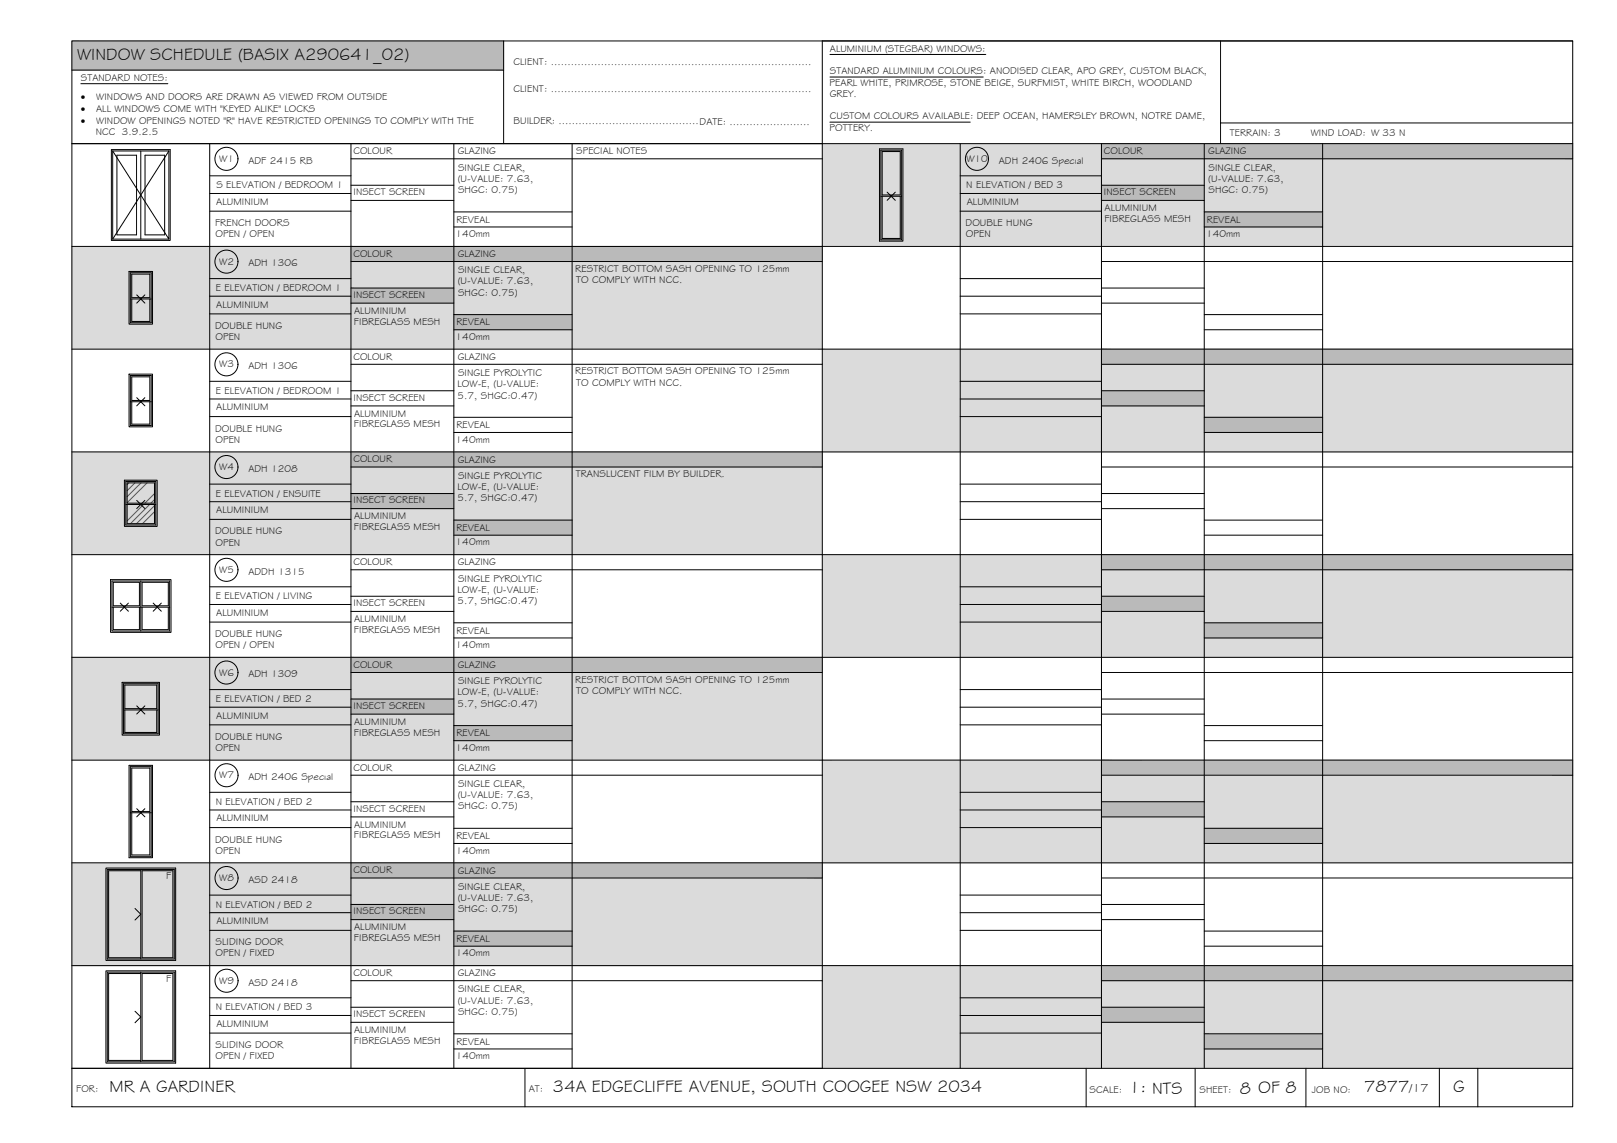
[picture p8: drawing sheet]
<svg xmlns="http://www.w3.org/2000/svg" width="420mm" height="297mm" viewBox="0 0 420 297" stroke-linecap="round" stroke-linejoin="round" font-family="sans-serif">
<!-- layer: WINDOW SCHEDULE HATCH -->
<g fill="#dbdbdb" stroke="#dbdbdb" stroke-width=".26">
<path d="M213.7 37.3l195 26.7v-26.7zM213.7 37.3l195 26.7h-195z"/>
<path d="M18.7 64l195 26.7v-26.7zM18.7 64l195 26.7h-195z"/>
<path d="M213.7 90.7l195 26.7v-26.7zM213.7 90.7l195 26.7h-195z"/>
<path d="M18.7 117.4l195 26.7v-26.7zM18.7 117.4l195 26.7h-195z"/>
<path d="M213.7 144.1l195 26.7v-26.7zM213.7 144.1l195 26.7h-195z"/>
<path d="M18.7 170.8l195 26.7v-26.7zM18.7 170.8l195 26.7h-195z"/>
<path d="M213.7 197.5l195 26.7v-26.7zM213.7 197.5l195 26.7h-195z"/>
<path d="M18.7 224.2l195 26.7v-26.7zM18.7 224.2l195 26.7h-195z"/>
<path d="M213.7 250.9l195 26.7v-26.7zM213.7 250.9l195 26.7h-195z"/>
</g>
<g fill="#bababa" stroke="#bababa" stroke-width=".26">
<path d="M18.7 10.6l112.2 7.6v-7.6zM18.7 10.6l112.2 7.6h-112.2z"/>
<path d="M286.2 37.3l122.5 4v-4zM286.2 37.3l122.5 4h-122.5z"/>
<path d="M286.2 48.1l26.7 4v-4zM286.2 48.1l26.7 4h-26.7z"/>
<path d="M312.9 55.1l30.8 3.9v-3.9zM312.9 55.1l30.8 3.9h-30.8z"/>
<path d="M91.2 64l122.5 4v-4zM91.2 64l122.5 4h-122.5z"/>
<path d="M91.2 74.9l26.7 3.9v-3.9zM91.2 74.9l26.7 3.9h-26.7z"/>
<path d="M117.9 81.8l30.8 3.9v-3.9zM117.9 81.8l30.8 3.9h-30.8z"/>
<path d="M286.2 90.7l122.5 4v-4zM286.2 90.7l122.5 4h-122.5z"/>
<path d="M286.2 101.6l26.7 3.9v-3.9zM286.2 101.6l26.7 3.9h-26.7z"/>
<path d="M312.9 108.5l30.8 3.9v-3.9zM312.9 108.5l30.8 3.9h-30.8z"/>
<path d="M91.2 117.4l122.5 4v-4zM91.2 117.4l122.5 4h-122.5z"/>
<path d="M91.2 128.3l26.7 3.9v-3.9zM91.2 128.3l26.7 3.9h-26.7z"/>
<path d="M117.9 135.2l30.8 3.9v-3.9zM117.9 135.2l30.8 3.9h-30.8z"/>
<path d="M286.2 144.1l122.5 4v-4zM286.2 144.1l122.5 4h-122.5z"/>
<path d="M286.2 155l26.7 3.9v-3.9zM286.2 155l26.7 3.9h-26.7z"/>
<path d="M312.9 161.9l30.8 3.9v-3.9zM312.9 161.9l30.8 3.9h-30.8z"/>
<path d="M91.2 170.8l122.5 4v-4zM91.2 170.8l122.5 4h-122.5z"/>
<path d="M91.2 181.6l26.7 4v-4zM91.2 181.6l26.7 4h-26.7z"/>
<path d="M117.9 188.6l30.8 3.9v-3.9zM117.9 188.6l30.8 3.9h-30.8z"/>
<path d="M286.2 197.5l122.5 4v-4zM286.2 197.5l122.5 4h-122.5z"/>
<path d="M286.2 208.4l26.7 3.9v-3.9zM286.2 208.4l26.7 3.9h-26.7z"/>
<path d="M312.9 215.3l30.8 3.9v-3.9zM312.9 215.3l30.8 3.9h-30.8z"/>
<path d="M91.2 224.2l122.5 4v-4zM91.2 224.2l122.5 4h-122.5z"/>
<path d="M91.2 235l26.7 4v-4zM91.2 235l26.7 4h-26.7z"/>
<path d="M117.9 242l30.8 3.9v-3.9zM117.9 242l30.8 3.9h-30.8z"/>
<path d="M286.2 250.9l122.5 4v-4zM286.2 250.9l122.5 4h-122.5z"/>
<path d="M286.2 261.8l26.7 3.9v-3.9zM286.2 261.8l26.7 3.9h-26.7z"/>
<path d="M312.9 268.7l30.8 3.9v-3.9zM312.9 268.7l30.8 3.9h-30.8z"/>
</g>
<!-- layer: BORDER -->
<g fill="none" stroke="#000" stroke-width=".26">
<path d="M18.7 10.6h390v277h-390zM18.7 18.2h112.2M130.9 10.6v26.7M317.1 10.6v26.7M408.7 10.6h-195v267M18.7 37.3h390M54.5 37.3v240.3M91.2 37.3v240.3M117.9 37.3v240.3M148.7 37.3v240.3M249.5 37.3v240.3M286.2 37.3v240.3"/>
<path d="M312.9 37.3v240.3M317.1 32h91.6M343.7 37.3v240.3M54.5 45.7h36.7M54.5 50.3h36.7M54.5 54.9h36.7M91.2 41.3h122.5M91.2 48.1h26.7M91.2 52.1h26.7M117.9 55.1h30.8M117.9 59h30.8M249.5 45.7h36.7"/>
<path d="M249.5 50.3h36.7M249.5 54.9h36.7M286.2 41.3h122.5M286.2 48.1h26.7M286.2 52.1h26.7M312.9 55.1h30.8M312.9 59h30.8M18.7 64h390M54.5 72.4h36.7M54.5 77h36.7M91.2 68h122.5M91.2 74.9h26.7"/>
<path d="M91.2 78.8h26.7M249.5 72.4h36.7M249.5 77h36.7M286.2 68h122.5M286.2 74.9h26.7M286.2 78.8h26.7M18.7 90.7h390M54.5 81.6h36.7M54.5 99.1h36.7M91.2 94.7h122.5M117.9 81.8h30.8M117.9 85.7h30.8"/>
<path d="M249.5 81.6h36.7M249.5 99.1h36.7M286.2 94.7h122.5M312.9 81.8h30.8M312.9 85.7h30.8M18.7 117.4h390M54.5 103.7h36.7M54.5 108.3h36.7M91.2 101.6h26.7M91.2 105.5h26.7M117.9 108.5h30.8M117.9 112.4h30.8"/>
<path d="M249.5 103.7h36.7M249.5 108.3h36.7M286.2 101.6h26.7M286.2 105.5h26.7M312.9 108.5h30.8M312.9 112.4h30.8M54.5 125.8h36.7M54.5 130.4h36.7M54.5 135h36.7M91.2 121.4h122.5M91.2 128.3h26.7M91.2 132.2h26.7"/>
<path d="M117.9 135.2h30.8M117.9 139.1h30.8M249.5 125.8h36.7M249.5 130.4h36.7M249.5 135h36.7M286.2 121.4h122.5M286.2 128.3h26.7M286.2 132.2h26.7M312.9 135.2h30.8M312.9 139.1h30.8M18.7 144.1h390M54.5 152.5h36.7"/>
<path d="M54.5 157.1h36.7M91.2 148.1h122.5M91.2 155h26.7M91.2 158.9h26.7M249.5 152.5h36.7M249.5 157.1h36.7M286.2 148.1h122.5M286.2 155h26.7M286.2 158.9h26.7M18.7 170.8h390M54.5 161.7h36.7M54.5 179.2h36.7"/>
<path d="M91.2 174.8h122.5M117.9 161.9h30.8M117.9 165.8h30.8M249.5 161.7h36.7M249.5 179.2h36.7M286.2 174.8h122.5M312.9 161.9h30.8M312.9 165.8h30.8M18.7 197.5h390M54.5 183.8h36.7M54.5 188.4h36.7M91.2 181.7h26.7"/>
<path d="M91.2 185.6h26.7M117.9 188.6h30.8M117.9 192.5h30.8M249.5 183.8h36.7M249.5 188.4h36.7M286.2 181.7h26.7M286.2 185.6h26.7M312.9 188.6h30.8M312.9 192.5h30.8M54.5 205.9h36.7M54.5 210.5h36.7M54.5 215.1h36.7"/>
<path d="M91.2 201.5h122.5M91.2 208.4h26.7M91.2 212.3h26.7M117.9 215.3h30.8M117.9 219.2h30.8M249.5 205.9h36.7M249.5 210.5h36.7M249.5 215.1h36.7M286.2 201.5h122.5M286.2 208.4h26.7M286.2 212.3h26.7M312.9 215.3h30.8"/>
<path d="M312.9 219.2h30.8M18.7 224.2h390M54.5 232.6h36.7M54.5 237.2h36.7M91.2 228.2h122.5M91.2 235h26.7M91.2 239h26.7M249.5 232.6h36.7M249.5 237.2h36.7M286.2 228.2h122.5M286.2 235h26.7M286.2 239h26.7"/>
<path d="M18.7 250.9h390M54.5 241.8h36.7M54.5 259.3h36.7M91.2 254.9h122.5M117.9 242h30.8M117.9 245.9h30.8M249.5 241.8h36.7M249.5 259.3h36.7M286.2 254.9h122.5M312.9 242h30.8M312.9 245.9h30.8M18.7 277.6h390"/>
<path d="M54.5 263.9h36.7M54.5 268.5h36.7M91.2 261.8h26.7M91.2 265.7h26.7M117.9 268.7h30.8M117.9 272.6h30.8M136.4 277.6v10M249.5 263.9h36.7M249.5 268.5h36.7M282.2 277.6v10M286.2 261.8h26.7M286.2 265.7h26.7"/>
<path d="M310.5 277.6v10M312.9 268.7h30.8M312.9 272.6h30.8M339.3 277.6v10M374 277.6v10M384 277.6v10"/>
</g>
<!-- layer: TEXT -->
<path d="M215.7 14.2h40.4M21 21.8h22.6M215.6 31.7h36.5M215.7 20h39.8" fill="none" stroke="#000" stroke-width=".26"/>
<!-- layer: WINDOWS -->
<g fill="none" stroke="#000" stroke-width=".26">
<path d="M228.9 39h5.4v23.3h-5.4zM229.2 39.4h4.7v11.3h-4.7zM228.9 51h5.4M229.2 51v11h4.7v-11M230.5 49.9l1.1 1.1 1-1.1M230.5 52.1l1.1-1.1 1 1.1M33.9 70.9h5.4v13h-5.4zM33.9 77.7h5.4M34.2 71.2h4.7v6.2h-4.7zM34.2 77.7v5.8h4.7v-5.8M35.5 76.6l1.1 1.1 1-1.1M35.5 78.8l1.1-1.1 1 1.1"/>
<path d="M33.9 97.6h5.4v13h-5.4zM34.2 97.9h4.7v6.2h-4.7zM33.9 104.4h5.4M34.2 104.4v5.8h4.7v-5.8M35.5 103.3l1.1 1.1 1-1.1M35.5 105.5l1.1-1.1 1 1.1M32.7 125.1h7.8v11.3h-7.8zM32.7 131.1h7.8M33 125.5h7.1v5.3h-7.1zM33 131.1v5h7.1v-5M35.5 130l1.1 1.1 1-1.1M35.5 132.2l1.1-1.1 1 1.1"/>
<path d="M29.1 151h15v13h-15zM29.1 157.8h15M29.4 157.8v5.8h6.8v-5.8M29.4 151.3h6.8v6.1h-6.8zM31.2 156.7l1.1 1.1 1.1-1.1M31.2 158.8l1.1-1 1.1 1M36.6 151v13M36.9 157.8v5.8h6.8v-5.8M36.9 151.3h6.8v6.1h-6.8zM39.8 156.7l1.1 1.1 1-1.1M39.8 158.8l1.1-1 1 1M32.1 177.7h9v13h-9z"/>
<path d="M32.4 178h8.3v6.2h-8.3zM32.1 184.5h9M32.4 184.5v5.8h8.3v-5.8M33.9 199.2h5.4v23.3h-5.4zM34.2 199.6h4.7v11.3h-4.7zM35.5 183.4l1.1 1.1 1-1.1M35.5 185.6l1.1-1.1 1 1.1M33.9 211.2h5.4M34.2 211.2v11h4.7v-11M35.5 210.2l1.1 1 1-1M35.5 212.3l1.1-1.1 1 1.1M27.9 225.9h17.4v23.3h-17.4z"/>
<path d="M35.1 236.1l1.5 1.5-1.5 1.5M36.6 225.9v23.3M36.6 226.3h-8.4v22.6h8.4M36.9 226.3h8v22.6h-8zM27.9 252.6h17.4v23.3h-17.4zM36.6 252.6v23.3M36.6 253h-8.4v22.6h8.4M36.9 253h8v22.6h-8zM35.1 262.8l1.5 1.5-1.5 1.5"/>
<circle cx="58.8" cy="41.3" r="3"/>
<circle cx="253.8" cy="41.3" r="3"/>
<circle cx="58.8" cy="68" r="3"/>
<circle cx="58.8" cy="94.7" r="3"/>
<circle cx="58.8" cy="121.4" r="3"/>
<circle cx="58.8" cy="148.1" r="3"/>
<circle cx="58.8" cy="174.8" r="3"/>
<circle cx="58.9" cy="201.5" r="3"/>
<circle cx="58.9" cy="228.2" r="3"/>
<circle cx="58.9" cy="254.9" r="3"/>
</g>
<!-- layer: NEWWORK -->
<path d="M28.9 38.9h15.3v23.6h-15.3zM228.5 38.7h6.1v24h-6.1zM33.5 70.5h6.1v13.7h-6.1zM33.5 97.2h6.1v13.7h-6.1zM32.3 124.8h8.5v12h-8.5zM28.7 150.6h15.7v13.7h-15.7zM31.7 177.3h9.7v13.7h-9.7zM33.5 198.9h6.1v24h-6.1zM27.5 225.6h18.1v24h-18.1zM27.5 252.3h18.1v24h-18.1z" fill="none" stroke="#000" stroke-width=".26"/>
<!-- layer: HATCH -->
<path d="M33.5 125.5l-.5 .5M35.1 125.5l-2.1 2M36.6 125.5l-3.6 3.6M37.3 131.1l-4.3 4.3M38.2 125.5l-5.2 5.2M38.9 131.1l-5 5M40.1 128.3l-2.5 2.5M40.1 129.9l-.9 .9M40.1 131.4l-4.6 4.7M40.1 133l-3.1 3.1" fill="none" stroke="#545454" stroke-width=".26"/>
<!-- layer: DOORS -->
<path d="M29.3 39.2l14.6 22.9v-22.9M29.3 39.2v22.9M29.3 39.2h14.6M36.6 39.2v22.9M43.9 39.2l-14.6 22.9M30.4 40.3h5.1v20.7h-5.1zM37.7 40.3h5.1v20.7h-5.1zM29.3 62.1h14.6" fill="none" stroke="#000" stroke-width=".26"/>
<g font-size="4.5">
<text x="20" y="15.6">WINDOW SCHEDULE (BASIX A290641_02)</text>
<text x="28.5" y="283.7">MR A GARDINER</text>
<text x="143.7" y="283.7">34A EDGECLIFFE AVENUE, SOUTH COOGEE NSW 2034</text>
<text x="293.4" y="284">1: NTS</text>
<text x="322.2" y="284.2">8 OF 8</text>
<text x="354.5" y="283.8">7877</text>
<text x="377.6" y="283.8">G</text>
</g>
<text font-size="3.2" x="366.3" y="283.8">/17</text>
<g font-size="2.6">
<text x="133.4" y="16.9">CLIENT: ..............................................................................</text>
<text x="215.7" y="13.5">ALUMINIUM (STEGBAR) WINDOWS:</text>
<text x="21" y="21.1">STANDARD NOTES:</text>
<text x="215.6" y="22.2">PEARL WHITE, PRIMROSE, STONE BEIGE, SURFMIST, WHITE BIRCH, WOODLAND</text>
<text x="215.7" y="19.3">STANDARD ALUMINIUM COLOURS: ANODISED CLEAR, APO GREY, CUSTOM BLACK,</text>
<text x="21" y="26.1">·</text>
<text x="21" y="29.1">·</text>
<text x="25" y="29.1">ALL WINDOWS COME WITH &quot;KEYED ALIKE&quot; LOCKS</text>
<text x="25" y="26.1">WINDOWS AND DOORS ARE DRAWN AS VIEWED FROM OUTSIDE</text>
<text x="133.4" y="24">CLIENT: ..............................................................................</text>
<text x="215.6" y="25.2">GREY.</text>
<text x="21" y="32.1">·</text>
<text x="24.9" y="35.1">NCC 3.9.2.5</text>
<text x="25" y="32.1">WINDOW OPENINGS NOTED &quot;R&quot; HAVE RESTRICTED OPENINGS TO COMPLY WITH THE</text>
<text x="133.4" y="32.3">BUILDER: ..........................................DATE: ........................</text>
<text x="215.6" y="34">POTTERY.</text>
<text x="215.6" y="31">CUSTOM COLOURS AVAILABLE: DEEP OCEAN, HAMERSLEY BROWN, NOTRE DAME,</text>
<text x="319.6" y="35.4">TERRAIN: 3</text>
<text x="340.6" y="35.4">WIND LOAD: W 33 N</text>
<text x="91.8" y="40.1">COLOUR</text>
<text x="119" y="40.1">GLAZING</text>
<text x="149.7" y="40.1">SPECIAL NOTES</text>
<text x="286.9" y="40.1">COLOUR</text>
<text x="314" y="40.1">GLAZING</text>
<text x="57" y="42.1">W1</text>
<text x="64.5" y="42.5">ADF 2415 RB</text>
<text x="118.9" y="47.2">(U-VALUE: 7.63,</text>
<text x="119" y="44.3">SINGLE CLEAR,</text>
<text x="251.1" y="42.1">W10</text>
<text x="259.5" y="42.6">ADH 2406 Special</text>
<text x="313.9" y="47.2">(U-VALUE: 7.63,</text>
<text x="314" y="44.3">SINGLE CLEAR,</text>
<text x="56.2" y="53.2">ALUMINIUM</text>
<text x="56.2" y="49">S ELEVATION / BEDROOM 1</text>
<text x="91.8" y="50.7">INSECT SCREEN</text>
<text x="119" y="50.2">SHGC: 0.75)</text>
<text x="251.1" y="49">N ELEVATION / BED 3</text>
<text x="251.2" y="53.2">ALUMINIUM</text>
<text x="286.9" y="50.7">INSECT SCREEN</text>
<text x="314" y="50.2">SHGC: 0.75)</text>
<text x="55.9" y="58.7">FRENCH DOORS</text>
<text x="118.6" y="57.9">REVEAL</text>
<text x="250.9" y="58.8">DOUBLE HUNG</text>
<text x="287" y="57.7">FIBREGLASS MESH</text>
<text x="287" y="54.9">ALUMINIUM</text>
<text x="313.6" y="57.9">REVEAL</text>
<text x="56" y="61.6">OPEN / OPEN</text>
<text x="118.4" y="61.7">140mm</text>
<text x="251" y="61.7">OPEN</text>
<text x="313.4" y="61.6">140mm</text>
<text x="57" y="68.8">W2</text>
<text x="64.5" y="69.3">ADH 1306</text>
<text x="91.8" y="66.8">COLOUR</text>
<text x="119" y="66.9">GLAZING</text>
<text x="119" y="71">SINGLE CLEAR,</text>
<text x="149.5" y="70.6">RESTRICT BOTTOM SASH OPENING TO 125mm</text>
<text x="56.1" y="75.7">E ELEVATION / BEDROOM 1</text>
<text x="91.8" y="77.4">INSECT SCREEN</text>
<text x="118.9" y="73.9">(U-VALUE: 7.63,</text>
<text x="119" y="76.9">SHGC: 0.75)</text>
<text x="149.7" y="73.5">TO COMPLY WITH NCC.</text>
<text x="56.2" y="79.9">ALUMINIUM</text>
<text x="92" y="81.6">ALUMINIUM</text>
<text x="55.9" y="85.5">DOUBLE HUNG</text>
<text x="56" y="88.4">OPEN</text>
<text x="92" y="84.4">FIBREGLASS MESH</text>
<text x="118.4" y="88.3">140mm</text>
<text x="118.6" y="84.6">REVEAL</text>
<text x="57" y="95.5">W3</text>
<text x="64.5" y="95.9">ADH 1306</text>
<text x="91.8" y="93.5">COLOUR</text>
<text x="119" y="93.5">GLAZING</text>
<text x="118.9" y="100.6">LOW-E, (U-VALUE:</text>
<text x="119" y="97.7">SINGLE PYROLYTIC</text>
<text x="149.5" y="97.3">RESTRICT BOTTOM SASH OPENING TO 125mm</text>
<text x="149.7" y="100.2">TO COMPLY WITH NCC.</text>
<text x="56.1" y="102.4">E ELEVATION / BEDROOM 1</text>
<text x="56.2" y="106.7">ALUMINIUM</text>
<text x="91.8" y="104.1">INSECT SCREEN</text>
<text x="118.9" y="103.6">5.7, SHGC:0.47)</text>
<text x="55.9" y="112.2">DOUBLE HUNG</text>
<text x="92" y="111.1">FIBREGLASS MESH</text>
<text x="92" y="108.3">ALUMINIUM</text>
<text x="118.6" y="111.3">REVEAL</text>
<text x="56" y="115.1">OPEN</text>
<text x="118.4" y="115">140mm</text>
<text x="57" y="122.2">W4</text>
<text x="64.5" y="122.7">ADH 1208</text>
<text x="91.8" y="120.2">COLOUR</text>
<text x="119" y="120.3">GLAZING</text>
<text x="119" y="124.4">SINGLE PYROLYTIC</text>
<text x="149.6" y="124">TRANSLUCENT FILM BY BUILDER.</text>
<text x="56.1" y="129.1">E ELEVATION / ENSUITE</text>
<text x="91.8" y="130.8">INSECT SCREEN</text>
<text x="118.9" y="127.4">LOW-E, (U-VALUE:</text>
<text x="118.9" y="130.3">5.7, SHGC:0.47)</text>
<text x="56.2" y="133.3">ALUMINIUM</text>
<text x="92" y="137.8">FIBREGLASS MESH</text>
<text x="92" y="135">ALUMINIUM</text>
<text x="118.6" y="138">REVEAL</text>
<text x="55.9" y="138.9">DOUBLE HUNG</text>
<text x="56" y="141.8">OPEN</text>
<text x="118.4" y="141.7">140mm</text>
<text x="57" y="148.9">W5</text>
<text x="64.5" y="149.3">ADDH 1315</text>
<text x="91.8" y="146.9">COLOUR</text>
<text x="119" y="147">GLAZING</text>
<text x="56.1" y="155.8">E ELEVATION / LIVING</text>
<text x="118.9" y="154">LOW-E, (U-VALUE:</text>
<text x="119" y="151.1">SINGLE PYROLYTIC</text>
<text x="56.2" y="160">ALUMINIUM</text>
<text x="91.8" y="157.5">INSECT SCREEN</text>
<text x="92" y="161.7">ALUMINIUM</text>
<text x="118.9" y="157">5.7, SHGC:0.47)</text>
<text x="55.9" y="165.5">DOUBLE HUNG</text>
<text x="92" y="164.5">FIBREGLASS MESH</text>
<text x="118.6" y="164.7">REVEAL</text>
<text x="56" y="168.4">OPEN / OPEN</text>
<text x="91.8" y="173.6">COLOUR</text>
<text x="118.4" y="168.4">140mm</text>
<text x="119" y="173.6">GLAZING</text>
<text x="57" y="175.6">W6</text>
<text x="64.5" y="176">ADH 1309</text>
<text x="119" y="177.8">SINGLE PYROLYTIC</text>
<text x="149.5" y="177.4">RESTRICT BOTTOM SASH OPENING TO 125mm</text>
<text x="56.1" y="182.5">E ELEVATION / BED 2</text>
<text x="91.8" y="184.2">INSECT SCREEN</text>
<text x="118.9" y="180.7">LOW-E, (U-VALUE:</text>
<text x="118.9" y="183.7">5.7, SHGC:0.47)</text>
<text x="149.7" y="180.3">TO COMPLY WITH NCC.</text>
<text x="56.2" y="186.7">ALUMINIUM</text>
<text x="92" y="191.2">FIBREGLASS MESH</text>
<text x="92" y="188.4">ALUMINIUM</text>
<text x="118.6" y="191.4">REVEAL</text>
<text x="55.9" y="192.3">DOUBLE HUNG</text>
<text x="56" y="195.2">OPEN</text>
<text x="118.4" y="195.1">140mm</text>
<text x="57" y="202.3">W7</text>
<text x="64.5" y="202.7">ADH 2406 Special</text>
<text x="91.8" y="200.3">COLOUR</text>
<text x="119" y="200.3">GLAZING</text>
<text x="56.1" y="209.2">N ELEVATION / BED 2</text>
<text x="118.9" y="207.4">(U-VALUE: 7.63,</text>
<text x="119" y="204.5">SINGLE CLEAR,</text>
<text x="56.2" y="213.4">ALUMINIUM</text>
<text x="91.9" y="210.9">INSECT SCREEN</text>
<text x="92" y="215.1">ALUMINIUM</text>
<text x="119" y="210.4">SHGC: 0.75)</text>
<text x="55.9" y="219">DOUBLE HUNG</text>
<text x="56" y="221.9">OPEN</text>
<text x="92" y="217.9">FIBREGLASS MESH</text>
<text x="118.4" y="221.8">140mm</text>
<text x="118.6" y="218.1">REVEAL</text>
<text x="91.8" y="227">COLOUR</text>
<text x="119" y="227">GLAZING</text>
<text x="43.2" y="228.5">F</text>
<text x="57" y="229">W8</text>
<text x="64.5" y="229.5">ASD 2418</text>
<text x="119" y="231.2">SINGLE CLEAR,</text>
<text x="56.1" y="235.9">N ELEVATION / BED 2</text>
<text x="91.9" y="237.6">INSECT SCREEN</text>
<text x="118.9" y="234.1">(U-VALUE: 7.63,</text>
<text x="119" y="237.1">SHGC: 0.75)</text>
<text x="56" y="245.6">SLIDING DOOR</text>
<text x="56.2" y="240.1">ALUMINIUM</text>
<text x="92" y="244.6">FIBREGLASS MESH</text>
<text x="92" y="241.8">ALUMINIUM</text>
<text x="118.6" y="244.8">REVEAL</text>
<text x="56" y="248.5">OPEN / FIXED</text>
<text x="118.4" y="248.5">140mm</text>
<text x="43.2" y="255.2">F</text>
<text x="57" y="255.7">W9</text>
<text x="64.5" y="256.2">ASD 2418</text>
<text x="91.8" y="253.7">COLOUR</text>
<text x="119" y="253.7">GLAZING</text>
<text x="119" y="257.9">SINGLE CLEAR,</text>
<text x="56.1" y="262.6">N ELEVATION / BED 3</text>
<text x="118.9" y="260.8">(U-VALUE: 7.63,</text>
<text x="119" y="263.8">SHGC: 0.75)</text>
<text x="56.2" y="266.8">ALUMINIUM</text>
<text x="91.9" y="264.3">INSECT SCREEN</text>
<text x="92" y="268.5">ALUMINIUM</text>
<text x="56" y="275.2">OPEN / FIXED</text>
<text x="56" y="272.3">SLIDING DOOR</text>
<text x="92" y="271.3">FIBREGLASS MESH</text>
<text x="118.4" y="275.2">140mm</text>
<text x="118.6" y="271.5">REVEAL</text>
<text x="19.8" y="283.8">FOR:</text>
<text x="137.4" y="283.7">AT:</text>
<text x="283.1" y="284">SCALE:</text>
<text x="311.7" y="284">SHEET:</text>
<text x="340.9" y="284">JOB NO:</text>
</g>
</svg>
